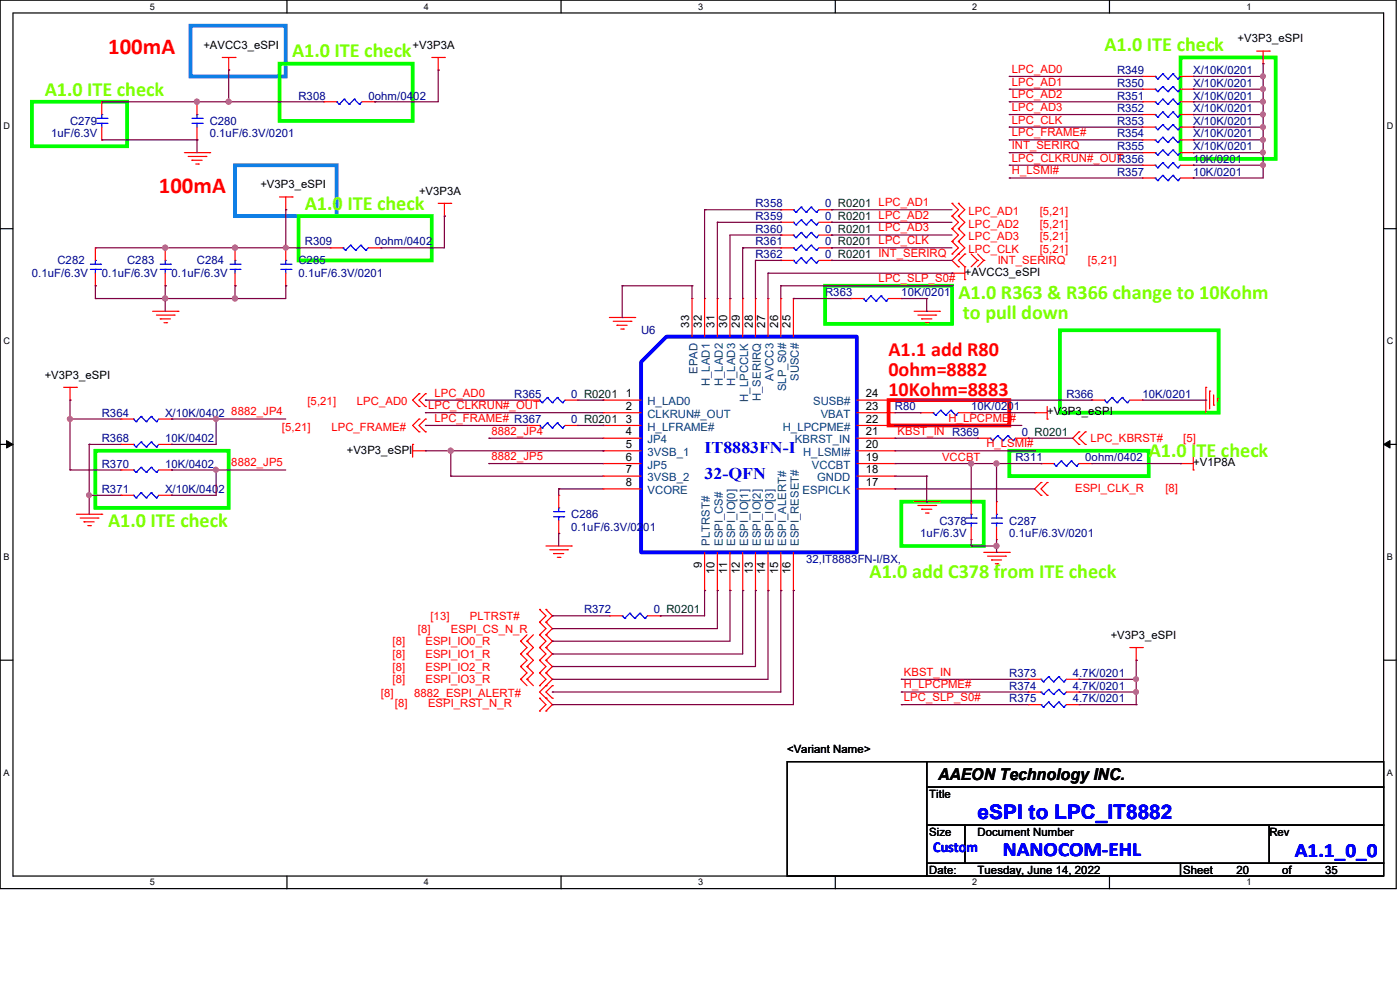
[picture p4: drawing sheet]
<svg xmlns="http://www.w3.org/2000/svg" width="297mm" height="210mm" viewBox="0 0 297 210" stroke-linecap="round" stroke-linejoin="round" font-family="sans-serif">
<path d="M0 0h296.2v188.5h-296.2zM2.8 2.8h290.7v183h-290.7z" fill="none" stroke="#000" stroke-width=".25"/>
<g fill="#fff">
<path d="M31.8 .3h1.1v2.2h-1.1z"/>
<path d="M31.8 186.1h1.1v2.2h-1.1z"/>
</g>
<path d="M60.9 0v2.8M60.9 185.8v2.8" fill="none" stroke="#000" stroke-width=".25"/>
<g fill="#fff">
<path d="M89.9 .3h1.1v2.2h-1.1z"/>
<path d="M89.9 186.1h1.1v2.2h-1.1z"/>
</g>
<path d="M119 0v2.8M119 185.8v2.8" fill="none" stroke="#000" stroke-width=".25"/>
<g fill="#fff">
<path d="M148.1 .3h1v2.2h-1z"/>
<path d="M148.1 186.1h1v2.2h-1z"/>
</g>
<path d="M177.2 0v2.8M177.2 185.8v2.8" fill="none" stroke="#000" stroke-width=".25"/>
<g fill="#fff">
<path d="M206.2 .3h1.1v2.2h-1.1z"/>
<path d="M206.2 186.1h1.1v2.2h-1.1z"/>
</g>
<path d="M235.4 0v2.8M235.4 185.8v2.8" fill="none" stroke="#000" stroke-width=".25"/>
<g fill="#fff">
<path d="M264.4 .3h1.1v2.2h-1.1z"/>
<path d="M264.4 186.1h1.1v2.2h-1.1z"/>
<path d="M.7 25.6h1.4v2.1h-1.4z"/>
<path d="M294.2 25.6h1.4v2.1h-1.4z"/>
<path d="M.7 71.4h1.4v2.1h-1.4z"/>
<path d="M294.2 71.4h1.4v2.1h-1.4z"/>
</g>
<path d="M0 48.5h2.8M293.5 48.5h2.7" fill="none" stroke="#000" stroke-width=".25"/>
<g fill="#fff">
<path d="M.7 117.1h1.3v2.2h-1.3z"/>
<path d="M294.2 117.1h1.3v2.2h-1.3z"/>
</g>
<path d="M0 94.3h2.8M293.5 94.3h2.7" fill="none" stroke="#000" stroke-width=".25"/>
<path d="M1.4 93.5l1.4 .8-1.4 .7zM293.5 94.3l1.4-.8v1.5z" fill="#000" stroke="#000" stroke-width=".21"/>
<g fill="#fff">
<path d="M.7 162.9h1.3v2.1h-1.3z"/>
<path d="M294.2 162.9h1.3v2.1h-1.3z"/>
</g>
<path d="M0 140h2.8M293.5 140h2.7M167 161.6h29.6v24.2h-29.6zM196.6 161.6h96.9v5.4h-96.9zM196.6 167h96.9v8h-96.9zM196.6 175h8.1v8.1h-8.1zM204.7 175h64.6v8.1h-64.6zM269.3 175h24.2v8.1h-24.2zM196.6 183.1h53.8v2.7h-53.8zM250.4 183.1h43.1v2.7h-43.1z" fill="none" stroke="#000" stroke-width=".25"/>
<path d="M40.4 5.5h20.2v10.7h-20.2zM49.9 35.1h21.5v10.7h-21.5z" fill="none" stroke="#0080ff" stroke-width=".8"/>
<path d="M188.5 84.9h25.6v5.4h-25.6z" fill="none" stroke="#f00" stroke-width=".8"/>
<path d="M59.3 13.5h28.2v12.2h-28.2zM250.4 12.2h20.2v21.5h-20.2zM6.8 21.6h20.2v9.4h-20.2zM63.3 45.8h28.3v9.4h-28.3zM175 60.6h27v8.1h-27zM224.9 70.1h33.6v17.4h-33.6zM20.2 95.6h28.3v12.1h-28.3zM214.1 95.6h29.6v5.4h-29.6zM191.2 106.4h17.5v9.4h-17.5z" fill="none" stroke="#0f0" stroke-width=".8"/>
<g fill="none" stroke="#f00" stroke-width=".25">
<path d="M47.2 12.2h2.7M48.5 14.9h.1M48.5 12.2v2.7M49.9 12.2h.1M91.6 12.2h2.7M93 14.9h.1M93 12.2v2.7M94.3 12.2h.1M242.4 18.9h.1M242.4 16.2h.1M242.4 18.9h2.7M242.4 16.2h2.7"/>
<path d="M250.4 18.9h2.8M250.4 16.2h2.8M253.2 18.9h.1M253.2 16.2h.1M266.6 10.8h2.7M268 13.5h.1M268 10.8v2.7M269.3 10.8h.1M21.6 29.7h.1M21.6 21.6h.1M21.6 21.6v2.7M21.6 27v2.7"/>
<path d="M39.1 32.4h5.4M39.9 33.2h3.8M40.7 34h.1M40.7 34h2.2M41.5 34.8h.6M41.8 29.7h.1M41.8 21.6h.1M41.8 21.6v2.7M41.8 27v2.7M42.1 34.8h.1M43.7 33.2h.1M44.5 32.4h.1"/>
<path d="M68.7 21.6h.1M68.7 21.6h2.7M76.8 21.6h2.7M79.5 21.6h.1M242.4 37.8h.1M242.4 24.3h.1M242.4 35.1h.1M242.4 27h.1M242.4 32.4h.1M242.4 21.6h.1M242.4 29.7h.1M242.4 32.4h2.7"/>
<path d="M242.4 37.8h2.7M242.4 24.3h2.7M242.4 35.1h2.7M242.4 27h2.7M242.4 21.6h2.7M242.4 29.7h2.7M250.4 32.4h2.8M250.4 37.8h2.8M250.4 24.3h2.8M250.4 35.1h2.8M250.4 27h2.8M250.4 21.6h2.8"/>
<path d="M250.4 29.7h2.8M253.2 37.8h.1M253.2 24.3h.1M253.2 35.1h.1M253.2 27h.1M253.2 32.4h.1M253.2 21.6h.1M253.2 29.7h.1M20.2 52.6h.1M20.2 52.6v2.6M20.2 58v2.6M35.1 52.6h.1"/>
<path d="M35.1 52.6v2.6M35.1 58v2.6M49.9 52.6h.1M49.9 52.6v2.6M49.9 58v2.6M59.3 41.8h2.7M60.6 44.5h.1M60.6 52.6h.1M60.6 41.8v2.7M60.6 52.6v2.6M60.6 58v2.6M62 41.8h.1"/>
<path d="M70.1 52.6h.1M70.1 52.6h2.7M78.1 52.6h2.7M80.8 52.6h.1M93 43.1h2.6M94.3 45.8h.1M94.3 43.1v2.7M95.6 43.1h.1M165.7 47.2h.1M165.7 49.9h.1M165.7 52.6h.1M165.7 44.5h.1"/>
<path d="M165.7 55.2h.1M165.7 47.2h2.6M165.7 49.9h2.6M165.7 52.6h2.6M165.7 44.5h2.6M165.7 55.2h2.6M173.7 47.2h2.7M173.7 49.9h2.7M173.7 52.6h2.7M173.7 44.5h2.7M173.7 55.2h2.7M176.4 47.2h.1"/>
<path d="M176.4 49.9h.1M176.4 52.6h.1M176.4 44.5h.1M176.4 55.2h.1M202 58h.1M202 51.2h.1M202 53.9h.1M202 48.5h.1M202 45.8h.1M202 43.1h.1M202 58h2.7M202 43.1l1.3 1.4-1.3 1.3"/>
<path d="M202 48.5l1.3 1.4-1.3 1.3M202 45.8l1.3 1.4-1.3 1.3M202 51.2l1.3 1.4-1.3 1.3M203.3 53.9h.1M203.3 56.6h.1M203.3 51.2h.1M203.3 48.5h.1M203.3 45.8h.1M203.3 43.1h.1M203.3 45.8l1.4 1.4-1.4 1.3M203.3 48.5l1.4 1.4-1.4 1.3M203.3 43.1l1.4 1.4-1.4 1.3"/>
<path d="M203.3 53.9l-1.3 1.3 1.3 1.4M203.3 51.2l1.4 1.4-1.4 1.3M204.7 59.3h.1M204.7 56.6h.1M204.7 53.9h.1M204.7 56.6v2.7M204.7 53.9l-1.4 1.3 1.4 1.4M206 53.9l1.4 1.3M207.4 55.2h.1M207.4 55.2l-1.4 1.4M207.4 53.9l1.3 1.3M208.7 55.2h.1"/>
<path d="M208.7 55.2l-1.3 1.4M20.2 60.6h.1M32.4 66h5.4M33.2 66.8h3.8M34 67.6h.1M34 67.6h2.2M34.8 68.5h.5M35.1 60.6h.1M35.3 68.5h.1M37 66.8h.1M37.8 66h.1M49.9 60.6h.1"/>
<path d="M60.6 60.6h.1M129.3 67.4h5.4M130.1 68.2h3.8M130.9 69h.1M130.9 69h2.2M131.7 69.8h.5M132.2 69.8h.1M133.9 68.2h.1M134.7 67.4h.1M146.8 63.3h.1M146.8 63.3v8.1M149.5 63.3h.1"/>
<path d="M149.5 63.3v8.1M152.2 63.3h.1M152.2 63.3v8.1M154.9 63.3h.1M154.9 63.3v8.1M157.6 63.3h.1M157.6 63.3v8.1M160.3 63.3h.1M160.3 63.3v8.1M162.9 63.3h.1M162.9 63.3v8.1M165.7 63.3h.1"/>
<path d="M165.7 63.3v8.1M168.3 63.3h.1M168.3 63.3v8.1M180.5 63.3h.1M180.5 63.3h2.6M188.5 63.3h2.7M191.2 63.3h.1M193.9 66h5.4M194.7 66.8h3.8M195.5 67.6h.1M195.5 67.6h2.2M196.3 68.5h.6"/>
<path d="M196.9 68.5h.1M198.5 66.8h.1M199.3 66h.1M13.5 82.2h2.7M14.9 84.9h.1M14.9 82.2v2.7M16.2 82.2h.1M25.7 94.3h.1M25.7 99.7h.1M25.7 88.9h.1M25.7 94.3h2.6M25.7 99.7h2.6"/>
<path d="M25.7 88.9h2.6M33.7 94.3h2.7M33.7 99.7h2.7M33.7 88.9h2.7M36.4 94.3h.1M36.4 99.7h.1M36.4 88.9h.1M87.5 94.3h.1M87.5 95.6h2.8M87.5 94.3v2.7M88.9 83.5h.1M88.9 86.2h.1"/>
<path d="M88.9 88.9h.1M88.9 91.6h.1M88.9 83.5l-1.4 1.4 1.4 1.3M88.9 88.9l-1.4 1.4 1.4 1.3M90.3 95.6h.1M90.3 83.5h.1M90.3 86.2h.1M90.3 88.9h.1M90.3 91.6h.1M90.3 83.5l-1.4 1.4 1.4 1.3M90.3 88.9l-1.4 1.4 1.4 1.3M111.8 90.3h.1"/>
<path d="M111.8 84.9h.1M111.8 90.3h2.7M111.8 84.9h2.7M119.9 90.3h2.7M119.9 84.9h2.7M122.6 90.3h.1M122.6 84.9h.1M127.9 84.9h.1M127.9 87.5h.1M127.9 90.3h.1M127.9 93h.1M127.9 95.6h.1"/>
<path d="M127.9 98.3h.1M127.9 95.6h8.1M127.9 98.3h8.1M127.9 87.5h8.1M127.9 90.3h8.1M127.9 84.9h8.1M127.9 93h8.1M181.8 95.6h8.1M181.8 98.3h8.1M181.8 87.5h8.1M181.8 90.3h8.1M181.8 84.9h8.1"/>
<path d="M181.8 93h8.1M189.9 84.9h.1M189.9 87.5h.1M189.9 90.3h.1M189.9 93h.1M189.9 95.6h.1M189.9 98.3h.1M195.2 87.5h.1M195.2 87.5h2.8M203.3 87.5h2.7M206 87.5h.1M207.4 93h.1"/>
<path d="M207.4 93h2.7M215.4 93h2.7M218.1 93h.1M219.5 87.5h.1M219.5 87.5h2.7M220.9 98.3h.1M220.9 98.3h2.6M222.2 88.9h.1M222.2 86.2v2.7M228.9 91.6h.1M228.9 94.3h.1M228.9 98.3h2.7"/>
<path d="M228.9 91.6l-1.3 1.4 1.3 1.3M230.3 94.3h.1M230.3 91.6h.1M230.3 91.6l-1.4 1.4 1.4 1.3M231.6 84.9h.1M231.6 98.3h.1M231.6 84.9h2.7M239.7 84.9h2.7M242.4 84.9h.1M250.4 98.3h.1M250.4 98.3h2.8M253.2 99.7h.1"/>
<path d="M253.2 97v2.7M255.8 82.2h.1M255.8 82.2v5.3M256.6 83h.1M256.6 83v3.7M257.5 85.9h.1M257.5 83.8v2.1M258.3 84.6h.1M258.3 84.6v.5M16.2 109.1h5.4M17 109.9h3.8M17.8 110.7h.1"/>
<path d="M17.8 110.7h2.2M18.6 111.5h.6M19.2 111.5h.1M20.8 109.9h.1M21.6 109.1h.1M25.7 105.1h.1M25.7 105.1h2.6M33.7 105.1h2.7M36.4 105.1h.1M115.8 115.8h5.4M116.6 116.6h3.8M117.4 117.4h.1"/>
<path d="M117.4 117.4h2.2M118.2 118.2h.6M118.5 113.2h.1M118.5 105.1h.1M118.5 105.1v2.6M118.5 110.4v2.8M118.8 118.2h.1M120.4 116.6h.1M121.2 115.8h.1M127.9 101h.1M127.9 103.7h.1M127.9 101h8.1"/>
<path d="M127.9 103.7h8.1M149.5 117.2v8.1M152.2 117.2v8.1M154.9 117.2v8.1M157.6 117.2v8.1M160.3 117.2v8.1M162.9 117.2v8.1M165.7 117.2v8.1M168.3 117.2v8.1M181.8 101h8.1M181.8 103.7h8.1M189.9 101h.1"/>
<path d="M189.9 103.7h.1M193.9 106.4h5.4M194.7 107.2h3.8M195.5 108h.1M195.5 108h2.2M196.3 108.8h.6M196.9 108.8h.1M198.5 107.2h.1M199.3 106.4h.1M206 114.5h.1M206 106.4h.1M206 106.4v2.7"/>
<path d="M206 111.8v2.7M208.7 117.2h5.4M209.5 118h3.8M210.4 118.8h.1M210.4 118.8h2.1M211.2 119.6h.5M211.4 114.5h.1M211.4 106.4h.1M211.4 106.4v2.7M211.4 111.8v2.7M211.7 119.6h.1M213.3 118h.1"/>
<path d="M214.1 117.2h.1M220.9 102.4h.1M220.9 105.1h.1M220.9 102.4l-1.4 1.3 1.4 1.4M222.2 105.1h.1M222.2 102.4h.1M222.2 102.4l-1.3 1.3 1.3 1.4M110.4 136h.1M110.4 138.7h.1M110.4 136l1.4 1.4-1.4 1.3M110.4 138.7l1.4 1.4-1.4 1.3M111.8 136h.1"/>
<path d="M111.8 138.7h.1M111.8 134.7l-1.4 1.3M111.8 136l1.4 1.4-1.4 1.3M111.8 138.7l1.4 1.4-1.4 1.3M113.2 134.7l-1.4 1.3M114.5 132h.1M114.5 129.3h.1M114.5 134.7h.1M114.5 137.4h.1M114.5 129.3l1.3 1.3-1.3 1.4M114.5 132l1.3 1.3-1.3 1.4M114.5 134.7l1.3 1.3-1.3 1.4"/>
<path d="M114.5 137.4l1.3 1.3-1.3 1.4M115.8 129.3h.1M115.8 132h.1M115.8 134.7h.1M115.8 137.4h.1M115.8 129.3l1.4 1.3-1.4 1.4M115.8 132l1.4 1.3-1.4 1.4M115.8 134.7l1.4 1.3-1.4 1.4M115.8 137.4l1.4 1.3-1.4 1.4M129.3 130.6h.1M129.3 130.6h2.7M137.4 130.6h2.7"/>
<path d="M140.1 130.6h.1M149.5 125.3h.1M152.2 125.3h.1M154.9 125.3h.1M157.6 125.3h.1M160.3 125.3h.1M162.9 125.3h.1M165.7 125.3h.1M168.3 125.3h.1M239.7 137.4h2.7M241 137.4v2.7M242.4 137.4h.1"/>
<path d="M110.4 141.4h.1M110.4 144.1h.1M110.4 141.4l1.4 1.3-1.4 1.4M110.4 144.1l1.4 1.4M111.8 141.4h.1M111.8 144.1h.1M111.8 141.4l1.4 1.3-1.4 1.4M111.8 144.1l1.4 1.4M114.5 140.1h.1M114.5 142.7h.1M114.5 145.5h.1M114.5 150.8h.1"/>
<path d="M114.5 148.1h.1M114.5 142.7l1.3 1.4-1.3 1.4M114.5 140.1l1.3 1.3-1.3 1.3M114.5 148.1l1.3 1.4-1.3 1.3M115.8 140.1h.1M115.8 142.7h.1M115.8 145.5h.1M115.8 148.1h.1M115.8 150.8h.1M115.8 142.7l1.4 1.4-2.7 2.7 1.3 1.3M115.8 140.1l1.4 1.3-1.4 1.3M115.8 148.1l1.4 1.4-1.4 1.3"/>
<path d="M117.2 145.5h.1M117.2 148.1h.1M117.2 145.5l-1.4 1.3 1.4 1.3M218.1 144.1h.1M218.1 149.5h.1M218.1 146.8h.1M218.1 144.1h2.8M218.1 149.5h2.8M218.1 146.8h2.8M226.2 144.1h2.7M226.2 149.5h2.7M226.2 146.8h2.7"/>
<path d="M228.9 144.1h.1M228.9 149.5h.1M228.9 146.8h.1M241 140.1h.1"/>
</g>
<g fill="none" stroke="#00f" stroke-width=".25">
<path d="M245.1 18.9h.1M245.1 16.2h.1M245.1 18.9l.5 .5M245.1 16.2l.5 .6M245.6 19.4h.1M245.6 16.8h.1M246.7 18.4h.1M246.7 15.7h.1M246.7 18.4l-1.1 1M246.7 18.4l1.1 1M246.7 15.7l-1.1 1.1M246.7 15.7l1.1 1.1"/>
<path d="M247.8 19.4h.1M247.8 16.8h.1M248.8 18.4h.1M248.8 15.7h.1M248.8 18.4l1.1 1M248.8 18.4l-1 1M248.8 15.7l1.1 1.1M248.8 15.7l-1 1.1M249.9 19.4h.1M249.9 16.8h.1M250.4 18.9l-.5 .5M250.4 16.2l-.5 .6"/>
<path d="M20.5 25.1h2.2M20.5 26.2h2.2M21.6 24.3h.1M21.6 26.2h.1M21.6 24.3v.8M21.6 26.2v.8M22.7 25.1h.1M22.7 26.2h.1M40.7 25.1h2.2M40.7 26.2h2.2M41.8 24.3h.1M41.8 26.2h.1"/>
<path d="M41.8 24.3v.8M41.8 26.2v.8M42.9 25.1h.1M42.9 26.2h.1M71.4 21.6h.1M71.4 21.6l.6 .5M72 22.1h.1M73 21h.1M73 21l-1 1.1M73 21l1.1 1.1M74.1 22.1h.1M75.2 21h.1"/>
<path d="M75.2 21l1 1.1M75.2 21l-1.1 1.1M76.2 22.1h.1M76.8 21.6l-.6 .5M245.1 37.8h.1M245.1 24.3h.1M245.1 35.1h.1M245.1 27h.1M245.1 32.4h.1M245.1 21.6h.1M245.1 29.7h.1M245.1 37.8l.5 .5"/>
<path d="M245.1 24.3l.5 .5M245.1 35.1l.5 .5M245.1 27l.5 .5M245.1 32.4l.5 .5M245.1 21.6l.5 .5M245.1 29.7l.5 .5M245.6 38.3h.1M245.6 24.8h.1M245.6 35.6h.1M245.6 27.5h.1M245.6 32.9h.1M245.6 22.1h.1"/>
<path d="M245.6 30.2h.1M246.7 37.2h.1M246.7 23.7h.1M246.7 34.5h.1M246.7 26.5h.1M246.7 31.8h.1M246.7 21h.1M246.7 29.1h.1M246.7 37.2l-1.1 1.1M246.7 37.2l1.1 1.1M246.7 23.7l-1.1 1.1M246.7 23.7l1.1 1.1"/>
<path d="M246.7 34.5l-1.1 1.1M246.7 34.5l1.1 1.1M246.7 26.5l-1.1 1M246.7 26.5l1.1 1M246.7 31.8l-1.1 1.1M246.7 31.8l1.1 1.1M246.7 21l-1.1 1.1M246.7 21l1.1 1.1M246.7 29.1l-1.1 1.1M246.7 29.1l1.1 1.1M247.8 38.3h.1M247.8 24.8h.1"/>
<path d="M247.8 35.6h.1M247.8 27.5h.1M247.8 32.9h.1M247.8 22.1h.1M247.8 30.2h.1M248.8 37.2h.1M248.8 23.7h.1M248.8 34.5h.1M248.8 26.5h.1M248.8 31.8h.1M248.8 21h.1M248.8 29.1h.1"/>
<path d="M248.8 37.2l1.1 1.1M248.8 37.2l-1 1.1M248.8 23.7l1.1 1.1M248.8 23.7l-1 1.1M248.8 34.5l1.1 1.1M248.8 34.5l-1 1.1M248.8 26.5l1.1 1M248.8 26.5l-1 1M248.8 31.8l1.1 1.1M248.8 31.8l-1 1.1M248.8 21l1.1 1.1M248.8 21l-1 1.1"/>
<path d="M248.8 29.1l1.1 1.1M248.8 29.1l-1 1.1M249.9 38.3h.1M249.9 24.8h.1M249.9 35.6h.1M249.9 27.5h.1M249.9 32.9h.1M249.9 22.1h.1M249.9 30.2h.1M250.4 37.8l-.5 .5M250.4 24.3l-.5 .5M250.4 35.1l-.5 .5"/>
<path d="M250.4 27l-.5 .5M250.4 32.4l-.5 .5M250.4 21.6l-.5 .5M250.4 29.7l-.5 .5M19.2 56h2.1M19.2 57.1h2.1M20.2 55.2h.1M20.2 57.1h.1M20.2 55.2v.8M20.2 57.1v.9M21.3 56h.1M21.3 57.1h.1"/>
<path d="M34 56h2.2M34 57.1h2.2M35.1 55.2h.1M35.1 57.1h.1M35.1 55.2v.8M35.1 57.1v.9M36.2 56h.1M36.2 57.1h.1M48.8 56h2.1M48.8 57.1h2.1M49.9 55.2h.1M49.9 57.1h.1"/>
<path d="M49.9 55.2v.8M49.9 57.1v.9M50.9 56h.1M50.9 57.1h.1M59.6 56h2.1M59.6 57.1h2.1M60.6 55.2h.1M60.6 57.1h.1M60.6 55.2v.8M60.6 57.1v.9M61.7 56h.1M61.7 57.1h.1"/>
<path d="M72.8 52.6h.1M72.8 52.6l.5 .5M73.3 53.1h.1M74.4 52h.1M74.4 52l-1.1 1.1M74.4 52l1 1.1M75.4 53.1h.1M76.5 52h.1M76.5 52l1.1 1.1M76.5 52l-1.1 1.1M77.6 53.1h.1M78.1 52.6l-.5 .5"/>
<path d="M168.3 47.2h.1M168.3 49.9h.1M168.3 52.6h.1M168.3 44.5h.1M168.3 55.2h.1M168.3 47.2l.6 .5M168.3 49.9l.6 .5M168.3 52.6l.6 .5M168.3 44.5l.6 .5M168.3 55.2l.6 .6M168.9 47.7h.1M168.9 50.4h.1"/>
<path d="M168.9 53.1h.1M168.9 45h.1M168.9 55.8h.1M170 46.7h.1M170 49.3h.1M170 52h.1M170 43.9h.1M170 54.7h.1M170 46.7l-1.1 1M170 46.7l1 1M170 49.3l-1.1 1.1M170 49.3l1 1.1"/>
<path d="M170 52l-1.1 1.1M170 52l1 1.1M170 43.9l-1.1 1.1M170 43.9l1 1.1M170 54.7l-1.1 1.1M170 54.7l1 1.1M171 47.7h.1M171 50.4h.1M171 53.1h.1M171 45h.1M171 55.8h.1M172.1 46.7h.1"/>
<path d="M172.1 49.3h.1M172.1 52h.1M172.1 43.9h.1M172.1 54.7h.1M172.1 46.7l1.1 1M172.1 46.7l-1.1 1M172.1 49.3l1.1 1.1M172.1 49.3l-1.1 1.1M172.1 52l1.1 1.1M172.1 52l-1.1 1.1M172.1 43.9l1.1 1.1M172.1 43.9l-1.1 1.1"/>
<path d="M172.1 54.7l1.1 1.1M172.1 54.7l-1.1 1.1M173.2 47.7h.1M173.2 50.4h.1M173.2 53.1h.1M173.2 45h.1M173.2 55.8h.1M173.7 47.2l-.5 .5M173.7 49.9l-.5 .5M173.7 52.6l-.5 .5M173.7 44.5l-.5 .5M173.7 55.2l-.5 .6"/>
<path d="M183.1 63.3h.1M183.1 63.3l.6 .6M183.7 63.9h.1M184.7 62.8h.1M184.7 62.8l-1 1.1M184.7 62.8l1.1 1.1M185.8 63.9h.1M186.9 62.8h.1M186.9 62.8l1.1 1.1M186.9 62.8l-1.1 1.1M188 63.9h.1M188.5 63.3l-.5 .6"/>
<path d="M28.3 94.3h.1M28.3 99.7h.1M28.3 88.9h.1M28.3 94.3l.6 .5M28.3 99.7l.6 .5M28.3 88.9l.6 .6M28.9 94.8h.1M28.9 89.5h.1M29.9 93.8h.1M29.9 99.1h.1M29.9 88.3h.1M29.9 93.8l-1 1"/>
<path d="M29.9 93.8l1.1 1M29.9 99.1l-1 1.1M29.9 99.1l1.1 1.1M29.9 88.3l-1 1.2M29.9 88.3l1.1 1.2M31 94.8h.1M31 89.5h.1M32.1 93.8h.1M32.1 99.1h.1M32.1 88.3h.1M32.1 93.8l1.1 1M32.1 93.8l-1.1 1"/>
<path d="M32.1 99.1l1.1 1.1M32.1 99.1l-1.1 1.1M32.1 88.3l1.1 1.2M32.1 88.3l-1.1 1.2M33.2 94.8h.1M33.2 89.5h.1M33.7 94.3l-.5 .5M33.7 99.7l-.5 .5M33.7 88.9l-.5 .6M114.5 90.3h.1M114.5 84.9h.1M114.5 90.3l.5 .5"/>
<path d="M114.5 84.9l.5 .5M115 90.8h.1M115 85.4h.1M116.1 89.7h.1M116.1 84.3h.1M116.1 89.7l-1.1 1.1M116.1 89.7l1.1 1.1M116.1 84.3l-1.1 1.1M116.1 84.3l1.1 1.1M117.2 90.8h.1M117.2 85.4h.1M118.2 89.7h.1"/>
<path d="M118.2 84.3h.1M118.2 89.7l1.1 1.1M118.2 89.7l-1 1.1M118.2 84.3l1.1 1.1M118.2 84.3l-1 1.1M119.3 90.8h.1M119.3 85.4h.1M119.9 90.3l-.6 .5M119.9 84.9l-.6 .5M198 87.5h.1M198 87.5l.5 .6M198.5 88.1h.1"/>
<path d="M199.6 87h.1M199.6 87l-1.1 1.1M199.6 87l1.1 1.1M200.7 88.1h.1M201.7 87h.1M201.7 87l1.1 1.1M201.7 87l-1 1.1M202.8 88.1h.1M203.3 87.5l-.5 .6M210.1 93h.1M210.1 93l.5 .5M210.6 93.5h.1"/>
<path d="M211.7 92.4h.1M211.7 92.4l-1.1 1.1M211.7 92.4l1.1 1.1M212.8 93.5h.1M213.8 92.4h.1M213.8 92.4l1.1 1.1M213.8 92.4l-1 1.1M214.9 93.5h.1M215.4 93l-.5 .5M223.5 98.3h.1M223.5 98.3l.6 .6M224.1 98.9h.1"/>
<path d="M225.1 97.8h.1M225.1 97.8l-1 1.1M225.1 97.8l1.1 1.1M226.2 98.9h.1M227.3 97.8h.1M227.3 97.8l1.1 1.1M227.3 97.8l-1.1 1.1M228.4 98.9h.1M228.9 98.3l-.5 .6M234.3 84.9h.1M234.3 84.9l.5 .5M234.8 85.4h.1"/>
<path d="M235.9 84.3h.1M235.9 84.3l-1.1 1.1M235.9 84.3l1.1 1.1M237 85.4h.1M238.1 84.3h.1M238.1 84.3l1 1.1M238.1 84.3l-1.1 1.1M239.1 85.4h.1M239.7 84.9l-.6 .5M28.3 105.1h.1M28.3 105.1l.6 .5M28.9 100.2h.1"/>
<path d="M28.9 105.6h.1M29.9 104.5h.1M29.9 104.5l-1 1.1M29.9 104.5l1.1 1.1M31 100.2h.1M31 105.6h.1M32.1 104.5h.1M32.1 104.5l1.1 1.1M32.1 104.5l-1.1 1.1M33.2 100.2h.1M33.2 105.6h.1M33.7 105.1l-.5 .5"/>
<path d="M117.4 108.5h2.2M117.4 109.6h2.2M118.5 107.7h.1M118.5 109.6h.1M118.5 107.7v.8M118.5 109.6v.8M119.6 108.5h.1M119.6 109.6h.1M204.9 109.9h2.2M204.9 111h2.2M206 109.1h.1M206 111h.1"/>
<path d="M206 109.1v.8M206 111v.8M207.1 109.9h.1M207.1 111h.1M210.4 109.9h2.1M210.4 111h2.1M211.4 109.1h.1M211.4 111h.1M211.4 109.1v.8M211.4 111v.8M212.5 109.9h.1M212.5 111h.1"/>
<path d="M132 130.6h.1M132 130.6l.5 .6M132.5 131.2h.1M133.6 130.1h.1M133.6 130.1l-1.1 1.1M133.6 130.1l1.1 1.1M134.7 131.2h.1M135.8 130.1h.1M135.8 130.1l1 1.1M135.8 130.1l-1.1 1.1M136.8 131.2h.1M137.4 130.6l-.6 .6"/>
<path d="M220.9 144.1h.1M220.9 149.5h.1M220.9 146.8h.1M220.9 144.1l.5 .6M220.9 149.5l.5 .5M220.9 146.8l.5 .5M221.4 144.7h.1M221.4 150h.1M221.4 147.3h.1M222.5 143.6h.1M222.5 148.9h.1M222.5 146.3h.1"/>
<path d="M222.5 143.6l-1.1 1.1M222.5 143.6l1 1.1M222.5 148.9l-1.1 1.1M222.5 148.9l1 1.1M222.5 146.3l-1.1 1M222.5 146.3l1 1M223.5 144.7h.1M223.5 150h.1M223.5 147.3h.1M224.6 143.6h.1M224.6 148.9h.1M224.6 146.3h.1"/>
<path d="M224.6 143.6l1.1 1.1M224.6 143.6l-1.1 1.1M224.6 148.9l1.1 1.1M224.6 148.9l-1.1 1.1M224.6 146.3l1.1 1M224.6 146.3l-1.1 1M225.7 144.7h.1M225.7 150h.1M225.7 147.3h.1M226.2 144.1l-.5 .6M226.2 149.5l-.5 .5M226.2 146.8l-.5 .5"/>
</g>
<path d="M136 76.8l5.4-5.4h40.4v45.8h-45.8z" fill="none" stroke="#00f" stroke-width=".8"/>
<g fill="none" stroke="#800040" stroke-width=".25">
<path d="M48.5 14.9h.1M48.5 14.9v6.7M93 14.9h.1M93 14.9v6.7h-13.5M214.1 16.2h.1M214.1 18.9h.1M214.1 16.2h28.3M214.1 18.9h28.3M253.2 16.2h.1M253.2 18.9h.1M253.2 16.2h14.8M253.2 18.9h14.8"/>
<path d="M268 13.5h.1M268 16.2h.1M268 18.9h.1M268 13.5v24.3h-14.8M21.6 29.7h.1M21.6 21.6h47.1M21.6 29.7h20.2M41.8 29.7h.1M41.8 21.6h.1M41.8 29.7v2.7M48.5 21.6h.1M79.5 21.6h.1"/>
<path d="M214.1 21.6h.1M214.1 24.3h.1M214.1 29.7h.1M214.1 27h.1M214.1 32.4h.1M214.1 35.1h.1M214.1 37.8h.1M214.1 21.6h28.3M214.1 29.7h28.3M214.1 24.3h28.3M214.1 27h28.3M214.1 32.4h28.3"/>
<path d="M214.1 35.1h28.3M214.1 37.8h28.3M253.2 21.6h.1M253.2 24.3h.1M253.2 27h.1M253.2 29.7h.1M253.2 32.4h.1M253.2 35.1h.1M253.2 37.8h.1M253.2 21.6h14.8M253.2 29.7h14.8M253.2 24.3h14.8"/>
<path d="M253.2 27h14.8M253.2 32.4h14.8M253.2 35.1h14.8M268 21.6h.1M268 24.3h.1M268 27h.1M268 29.7h.1M268 32.4h.1M268 35.1h.1M20.2 52.6h49.9M35.1 52.6h.1M49.9 52.6h.1"/>
<path d="M60.6 44.5h.1M60.6 52.6h.1M60.6 44.5v8.1M80.8 52.6h.1M94.3 45.8h.1M94.3 45.8v6.8h-13.5M149.5 44.5h.1M149.5 44.5v18.8M149.5 44.5h16.2M152.2 47.2h.1M152.2 47.2v16.1M152.2 47.2h13.5"/>
<path d="M157.6 52.6h.1M157.6 52.6h8.1M157.6 52.6v10.7M160.3 55.2h.1M160.3 55.2v8.1M160.3 55.2h5.4M162.9 58h.1M162.9 58v5.3M162.9 58h39.1M165.7 55.2h.1M165.7 49.9h.1M165.7 47.2h.1"/>
<path d="M165.7 44.5h.1M165.7 49.9h-10.8v13.4M176.4 55.2h.1M176.4 52.6h.1M176.4 49.9h.1M176.4 47.2h.1M176.4 44.5h.1M176.4 52.6h25.6M176.4 55.2h25.6M176.4 49.9h25.6M176.4 47.2h25.6M176.4 44.5h25.6"/>
<path d="M202 58h.1M20.2 60.6h.1M20.2 63.3h.1M20.2 60.6v2.7M35.1 60.6h.1M35.1 63.3h.1M35.1 60.6v5.4M49.9 60.6h.1M49.9 63.3h.1M49.9 60.6v2.7M60.6 60.6h.1M60.6 60.6v2.7h-40.4"/>
<path d="M132 67.4h.1M132 60.6h.1M132 60.6v6.8M132 60.6h14.8M146.8 60.6h.1M146.8 60.6v2.7M154.9 63.3h.1M165.7 60.6h.1M165.7 60.6v2.7M165.7 60.6h36.3M168.3 63.3h.1M168.3 63.3h12.2"/>
<path d="M191.2 63.3h5.4M196.6 63.3h.1M196.6 66h.1M196.6 63.3v2.7M202 60.6h.1M14.9 84.9h.1M14.9 88.9h.1M14.9 99.7h.1M14.9 84.9v14.8M14.9 88.9h10.8M14.9 99.7h10.8M18.9 94.3h.1"/>
<path d="M18.9 94.3h6.8M18.9 94.3v14.8M36.4 88.9h.1M36.4 94.3h.1M36.4 99.7h.1M36.4 88.9h24.2M36.4 99.7h24.2M45.8 88.9h.1M45.8 99.7h.1M45.8 88.9v5.4h-9.4M45.8 99.7v5.4h-9.4M90.3 84.9h.1"/>
<path d="M90.3 87.5h.1M90.3 90.3h.1M90.3 84.9h21.5M90.3 87.5h37.6M90.3 90.3h21.5M90.3 95.6h37.6M95.6 95.6h.1M95.6 95.6v5.4M103.7 93h.1M103.7 98.3h.1M103.7 93h24.2M103.7 98.3h24.2"/>
<path d="M122.6 84.9h5.3M122.6 90.3h5.3M127.9 84.9h.1M127.9 90.3h.1M127.9 95.6h.1M189.9 90.3h.1M189.9 84.9h41.7M189.9 93h17.5M189.9 98.3h31M189.9 87.5h5.3M189.9 90.3h26.9M189.9 95.6h29.6"/>
<path d="M195.2 87.5h.1M206 98.3h.1M206 87.5h.1M206 87.5h13.5M206 98.3v8.1M207.4 93h.1M211.4 98.3h.1M211.4 98.3v8.1M218.1 93h.1M218.1 93h9.5M219.5 95.6h.1M220.9 98.3h.1"/>
<path d="M231.6 84.9h.1M231.6 98.3h18.8M242.4 84.9h13.4M250.4 98.3h.1M255.8 84.9h.1M18.9 105.1h.1M18.9 105.1h6.8M36.4 105.1h.1M95.6 101h.1M95.6 101h32.3M118.5 113.2h.1M118.5 103.7h.1"/>
<path d="M118.5 103.7v1.4M118.5 113.2v2.6M118.5 103.7h9.4M189.9 103.7h.1M189.9 103.7h29.6M189.9 101h6.7M196.6 106.4h.1M196.6 101h.1M196.6 101v5.4M206 115.8h.1M206 114.5v1.3M206 115.8h5.4"/>
<path d="M211.4 115.8h.1M211.4 117.2h.1M211.4 114.5v2.7M117.2 130.6h.1M117.2 133.3h.1M117.2 136h.1M117.2 138.7h.1M117.2 130.6h12.1M140.1 130.6h.1M149.5 125.3h.1M149.5 125.3v5.3h-9.4M152.2 125.3h.1"/>
<path d="M152.2 125.3v8h-35M154.9 125.3h.1M154.9 125.3v10.7h-37.7M157.6 125.3h.1M157.6 125.3v13.4h-40.4M160.3 125.3h.1M160.3 125.3v16.1h-43.1M162.9 125.3h.1M162.9 125.3v18.8h-45.7M165.7 125.3h.1M165.7 125.3v21.5h-48.5M168.3 125.3h.1"/>
<path d="M168.3 125.3v24.2h-51.1M117.2 141.4h.1M117.2 144.1h.1M117.2 146.8h.1M117.2 149.5h.1M191.2 144.1h.1M191.2 146.8h.1M191.2 149.5h.1M191.2 144.1h26.9M191.2 146.8h26.9M191.2 149.5h26.9M228.9 144.1h12.1"/>
<path d="M228.9 146.8h12.1M228.9 149.5h12.1M241 144.1h.1M241 140.1h.1M241 146.8h.1M241 149.5h.1M241 140.1v9.4"/>
</g>
<g fill="#f0f" stroke="#f0f" stroke-width=".25">
<circle cx="48.5" cy="21.6" r=".53"/>
<circle cx="41.8" cy="21.6" r=".53"/>
<circle cx="49.8" cy="63.3" r=".53"/>
<circle cx="35" cy="63.3" r=".53"/>
<circle cx="35" cy="52.5" r=".53"/>
<circle cx="49.8" cy="52.5" r=".53"/>
<circle cx="60.6" cy="52.5" r=".51"/>
<circle cx="14.8" cy="88.9" r=".53"/>
<circle cx="45.8" cy="88.9" r=".51"/>
<circle cx="18.9" cy="105.1" r=".51"/>
<circle cx="45.8" cy="99.7" r=".51"/>
<circle cx="267.9" cy="16.2" r=".51"/>
<circle cx="267.9" cy="18.9" r=".51"/>
<circle cx="267.9" cy="21.6" r=".51"/>
<circle cx="267.9" cy="24.3" r=".51"/>
<circle cx="267.9" cy="27" r=".51"/>
<circle cx="267.9" cy="29.7" r=".51"/>
<circle cx="267.9" cy="32.3" r=".51"/>
<circle cx="267.9" cy="35" r=".51"/>
<circle cx="95.6" cy="95.6" r=".53"/>
<circle cx="211.4" cy="115.8" r=".53"/>
<circle cx="241" cy="144.1" r=".51"/>
<circle cx="241" cy="146.8" r=".51"/>
<circle cx="206" cy="98.3" r=".53"/>
<circle cx="211.4" cy="98.3" r=".53"/>
</g>
<g font-size="4.8" fill="#f00">
<text x="22.9" y="11.4">100mA</text>
<text x="33.7" y="41">100mA</text>
</g>
<g font-size="4.3" fill="#80ff00">
<text x="234.3" y="10.8">A1.0 ITE check</text>
<text x="62" y="12.2">A1.0 ITE check</text>
<text x="9.5" y="20.3">A1.0 ITE check</text>
<text x="64.7" y="44.5">A1.0 ITE check</text>
<text x="203.3" y="63.4">A1.0 R363 &amp; R366 change to 10Kohm</text>
<text x="204.3" y="67.6">to pull down</text>
<text x="243.7" y="97">A1.0 ITE check</text>
<text x="22.9" y="111.8">A1.0 ITE check</text>
<text x="184.5" y="122.6">A1.0 add C378 from ITE check</text>
</g>
<g font-size="4.3" fill="#f00">
<text x="188.5" y="75.5">A1.1 add R80</text>
<text x="188.5" y="79.8">0ohm=8882</text>
<text x="188.5" y="84">10Kohm=8883</text>
</g>
<g font-size="4.3" fill="#00f">
<text x="207.4" y="173.6">eSPI to LPC_IT8882</text>
<text x="212.8" y="181.6">NANOCOM-EHL</text>
<text x="274.7" y="181.8">A1.1_0_0</text>
</g>
<g font-size="3.5" fill="#00f">
<text x="149.5" y="96.1">IT8883FN-I</text>
<text x="149.5" y="101.5">32-QFN</text>
</g>
<text font-size="3.5" x="199" y="165.6">AAEON Technology INC.</text>
<text font-size="3.2" fill="#00f" x="197.9" y="180.8">Custom</text>
<g font-size="2.4">
<text x="43.1" y="10.3">+AVCC3_eSPI</text>
<text x="87.5" y="10.3">+V3P3A</text>
<text x="262.6" y="9">+V3P3_eSPI</text>
<text x="55.2" y="40">+V3P3_eSPI</text>
<text x="88.9" y="41.3">+V3P3A</text>
<text x="204.7" y="58.5">+AVCC3_eSPI</text>
<text x="146.2" y="69.5" transform="rotate(-90 146.2 69.5)">33</text>
<text x="148.9" y="69.5" transform="rotate(-90 148.9 69.5)">32</text>
<text x="151.6" y="69.5" transform="rotate(-90 151.6 69.5)">31</text>
<text x="154.3" y="69.5" transform="rotate(-90 154.3 69.5)">30</text>
<text x="157" y="69.5" transform="rotate(-90 157 69.5)">29</text>
<text x="159.7" y="69.5" transform="rotate(-90 159.7 69.5)">28</text>
<text x="162.3" y="69.5" transform="rotate(-90 162.3 69.5)">27</text>
<text x="165.1" y="69.5" transform="rotate(-90 165.1 69.5)">26</text>
<text x="167.7" y="69.5" transform="rotate(-90 167.7 69.5)">25</text>
<text x="9.5" y="80.3">+V3P3_eSPI</text>
<text x="132.8" y="84.3">1</text>
<text x="132.8" y="87">2</text>
<text x="132.8" y="89.7">3</text>
<text x="183.7" y="84.3">24</text>
<text x="183.7" y="87">23</text>
<text x="183.7" y="89.7">22</text>
<text x="222.2" y="88.1">+V3P3_eSPI</text>
<text x="132.8" y="92.4">4</text>
<text x="132.8" y="95">5</text>
<text x="183.7" y="92.4">21</text>
<text x="183.7" y="95">20</text>
<text x="73.6" y="96.2">+V3P3_eSPI</text>
<text x="132.8" y="97.7">6</text>
<text x="132.8" y="100.4">7</text>
<text x="183.7" y="97.7">19</text>
<text x="183.7" y="100.4">18</text>
<text x="253.2" y="98.9">+V1P8A</text>
<text x="132.8" y="103.1">8</text>
<text x="183.7" y="103.1">17</text>
<text x="148.9" y="120.4" transform="rotate(-90 148.9 120.4)">9</text>
<text x="151.6" y="121.8" transform="rotate(-90 151.6 121.8)">10</text>
<text x="154.3" y="121.8" transform="rotate(-90 154.3 121.8)">11</text>
<text x="157" y="121.8" transform="rotate(-90 157 121.8)">12</text>
<text x="159.7" y="121.8" transform="rotate(-90 159.7 121.8)">13</text>
<text x="162.3" y="121.8" transform="rotate(-90 162.3 121.8)">14</text>
<text x="165.1" y="121.8" transform="rotate(-90 165.1 121.8)">15</text>
<text x="167.7" y="121.8" transform="rotate(-90 167.7 121.8)">16</text>
<text x="235.6" y="135.6">+V3P3_eSPI</text>
<text x="167" y="159.8">&lt;Variant Name&gt;</text>
<text x="197.1" y="169.2">Title</text>
<text x="197.1" y="177.2">Size</text>
<text x="207.4" y="177.2">Document Number</text>
<text x="269.3" y="177.2">Rev</text>
<text x="197.1" y="185.3">Date:</text>
<text x="207.4" y="185.3">Tuesday, June 14, 2022</text>
<text x="251" y="185.3">Sheet</text>
<text x="262.3" y="185.3">20</text>
<text x="272" y="185.3">of</text>
<text x="281.1" y="185.3">35</text>
</g>
<g font-size="2.4" fill="#f00">
<text x="214.7" y="15.5">LPC_AD0</text>
<text x="214.7" y="18.2">LPC_AD1</text>
<text x="214.7" y="20.8">LPC_AD2</text>
<text x="214.7" y="23.5">LPC_AD3</text>
<text x="214.7" y="28.9">LPC_FRAME#</text>
<text x="214.7" y="26.2">LPC_CLK</text>
<text x="214.7" y="31.6">INT_SERIRQ</text>
<text x="214.7" y="34.3">LPC_CLKRUN#_OUT</text>
<text x="214.7" y="37">H_LSMI#</text>
<text x="205.5" y="45.6">LPC_AD1</text>
<text x="220.6" y="45.6">[5,21]</text>
<text x="205.5" y="53.7">LPC_CLK</text>
<text x="205.5" y="51">LPC_AD3</text>
<text x="205.5" y="48.3">LPC_AD2</text>
<text x="220.6" y="53.7">[5,21]</text>
<text x="220.6" y="51">[5,21]</text>
<text x="220.6" y="48.3">[5,21]</text>
<text x="186.4" y="59.9">LPC_SLP_S0#</text>
<text x="211.7" y="56.1">INT_SERIRQ</text>
<text x="230.8" y="56.1">[5,21]</text>
<text x="49.1" y="88.1">8882_JP4</text>
<text x="65.2" y="86">[5,21]</text>
<text x="75.7" y="86">LPC_AD0</text>
<text x="90.8" y="86.8">LPC_CLKRUN#_OUT</text>
<text x="92.2" y="84.1">LPC_AD0</text>
<text x="92.2" y="89.5">LPC_FRAME# R367</text>
<text x="201.2" y="89.5">H_LPCPME#</text>
<text x="59.8" y="91.4">[5,21]</text>
<text x="70.3" y="91.4">LPC_FRAME#</text>
<text x="104.3" y="92.2">8882_JP4</text>
<text x="190.4" y="92.2">KBST_IN R369</text>
<text x="209.3" y="94.9">H_LSMI#</text>
<text x="231.4" y="93.8">LPC_KBRST#</text>
<text x="251" y="93.8">[5]</text>
<text x="49.1" y="98.9">8882_JP5</text>
<text x="104.3" y="97.6">8882_JP5</text>
<text x="199.9" y="97.8">VCCBT</text>
<text x="228.1" y="104.3">ESPI_CLK_R</text>
<text x="247.2" y="104.3">[8]</text>
<text x="91.3" y="131.5">[13]</text>
<text x="99.7" y="131.5">PLTRST#</text>
<text x="83.3" y="136.9">[8]</text>
<text x="88.6" y="134.2">[8]</text>
<text x="90.3" y="136.9">ESPI_IO0_R</text>
<text x="95.6" y="134.2">ESPI_CS_N_R</text>
<text x="83.3" y="139.6">[8]</text>
<text x="83.3" y="142.3">[8]</text>
<text x="90.3" y="139.6">ESPI_IO1_R</text>
<text x="90.3" y="142.3">ESPI_IO2_R</text>
<text x="191.8" y="143.3">KBST_IN</text>
<text x="80.8" y="147.9">[8]</text>
<text x="83.3" y="144.9">[8]</text>
<text x="87.8" y="147.9">8882_ESPI_ALERT#</text>
<text x="90.3" y="144.9">ESPI_IO3_R</text>
<text x="191.8" y="146.1">H_LPCPME#</text>
<text x="191.8" y="148.7">LPC_SLP_S0#</text>
<text x="83.8" y="150.1">[8]</text>
<text x="90.8" y="150.1">ESPI_RST_N_R</text>
</g>
<g font-size="2.4" fill="#000080">
<text x="237" y="15.7">R349</text>
<text x="253.1" y="15.7">X/10K/0201</text>
<text x="63.3" y="21.1">R308</text>
<text x="78.1" y="21.1">0ohm/0402</text>
<text x="237" y="18.4">R350</text>
<text x="237" y="23.8">R352</text>
<text x="237" y="21.1">R351</text>
<text x="253.1" y="18.4">X/10K/0201</text>
<text x="253.1" y="23.8">X/10K/0201</text>
<text x="253.1" y="21.1">X/10K/0201</text>
<text x="10.8" y="29.2">1uF/6.3V</text>
<text x="14.9" y="26.5">C279</text>
<text x="44.5" y="26.5">C280</text>
<text x="44.5" y="29.2">0.1uF/6.3V/0201</text>
<text x="237" y="26.5">R353</text>
<text x="237" y="29.2">R354</text>
<text x="253.1" y="26.5">X/10K/0201</text>
<text x="253.1" y="29.2">X/10K/0201</text>
<text x="237" y="34.6">R356</text>
<text x="237" y="31.9">R355</text>
<text x="253.1" y="34.6">10K/0201</text>
<text x="253.1" y="31.9">X/10K/0201</text>
<text x="237" y="37.3">R357</text>
<text x="253.1" y="37.3">10K/0201</text>
<text x="160.3" y="46.7">R359</text>
<text x="160.3" y="44">R358</text>
<text x="175" y="46.7">0 R0201 LPC_AD2</text>
<text x="175" y="44">0 R0201 LPC_AD1</text>
<text x="64.7" y="52.1">R309</text>
<text x="79.5" y="52.1">0ohm/0402</text>
<text x="160.3" y="49.4">R360</text>
<text x="160.3" y="52.1">R361</text>
<text x="175" y="49.4">0 R0201 LPC_AD3</text>
<text x="175" y="52.1">0 R0201 LPC_CLK</text>
<text x="6.8" y="58.8">0.1uF/6.3V</text>
<text x="12.2" y="56.1">C282</text>
<text x="21.6" y="58.8">0.1uF/6.3V</text>
<text x="27" y="56.1">C283</text>
<text x="36.4" y="58.8">0.1uF/6.3V</text>
<text x="41.8" y="56.1">C284</text>
<text x="63.3" y="56.1">C285</text>
<text x="63.3" y="58.8">0.1uF/6.3V/0201</text>
<text x="160.3" y="54.8">R362</text>
<text x="175" y="54.8">0 R0201 INT_SERIRQ</text>
<text x="175" y="62.8">R363</text>
<text x="191.2" y="62.8">10K/0201</text>
<text x="136" y="70.9">U6</text>
<text x="21.6" y="88.4">R364</text>
<text x="35" y="88.4">X/10K/0402</text>
<text x="109.1" y="84.4">R365</text>
<text x="121.2" y="89.7">0 R0201</text>
<text x="121.2" y="84.4">0 R0201</text>
<text x="189.9" y="87.1">R80</text>
<text x="206" y="87.1">10K/0201</text>
<text x="226.2" y="84.4">R366</text>
<text x="242.4" y="84.4">10K/0201</text>
<text x="21.6" y="93.8">R368</text>
<text x="35" y="93.8">10K/0402</text>
<text x="216.8" y="92.5">0 R0201</text>
<text x="21.6" y="99.2">R370</text>
<text x="35" y="99.2">10K/0402</text>
<text x="215.4" y="97.8">R311</text>
<text x="230.3" y="97.8">0ohm/0402</text>
<text x="21.6" y="104.6">R371</text>
<text x="35" y="104.6">X/10K/0402</text>
<text x="121.2" y="109.9">C286</text>
<text x="121.2" y="112.6">0.1uF/6.3V/0201</text>
<text x="199.3" y="111.3">C378</text>
<text x="214.1" y="111.3">C287</text>
<text x="171" y="119.4">32,IT8883FN-I/BX,</text>
<text x="195.2" y="114">1uF/6.3V</text>
<text x="214.1" y="114">0.1uF/6.3V/0201</text>
<text x="123.9" y="130.1">R372</text>
<text x="138.7" y="130.1">0 R0201</text>
<text x="214.1" y="143.6">R373</text>
<text x="227.6" y="143.6">4.7K/0201</text>
<text x="214.1" y="149">R375</text>
<text x="214.1" y="146.3">R374</text>
<text x="227.6" y="149">4.7K/0201</text>
<text x="227.6" y="146.3">4.7K/0201</text>
</g>
<g font-size="2.4" fill="#004080">
<text x="148" y="79.3" transform="rotate(-90 148 79.3)">EPAD</text>
<text x="150.6" y="81.9" transform="rotate(-90 150.6 81.9)">H_LAD1</text>
<text x="153.3" y="81.9" transform="rotate(-90 153.3 81.9)">H_LAD2</text>
<text x="156" y="81.9" transform="rotate(-90 156 81.9)">H_LAD3</text>
<text x="164.1" y="80.8" transform="rotate(-90 164.1 80.8)">AVCC3</text>
<text x="166.8" y="83" transform="rotate(-90 166.8 83)">SLP_S0#</text>
<text x="169.5" y="80.8" transform="rotate(-90 169.5 80.8)">SUSC#</text>
<text x="137.4" y="86">H_LAD0</text>
<text x="137.4" y="88.6">CLKRUN#_OUT</text>
<text x="158.7" y="85.3" transform="rotate(-90 158.7 85.3)">H_LPCCLK</text>
<text x="161.4" y="85.1" transform="rotate(-90 161.4 85.1)">H_SERIRQ</text>
<text x="172.5" y="86">SUSB#</text>
<text x="174.1" y="88.6">VBAT</text>
<text x="137.4" y="91.4">H_LFRAME#</text>
<text x="137.4" y="94.1">JP4</text>
<text x="166.1" y="91.4">H_LPCPME#</text>
<text x="168.7" y="94.1">KBRST_IN</text>
<text x="137.4" y="96.7">3VSB_1</text>
<text x="137.4" y="99.4">JP5</text>
<text x="170.4" y="96.7">H_LSMI#</text>
<text x="172.3" y="99.4">VCCBT</text>
<text x="137.4" y="102.1">3VSB_2</text>
<text x="137.4" y="104.8">VCORE</text>
<text x="170.3" y="104.8">ESPICLK</text>
<text x="173.4" y="102.1">GNDD</text>
<text x="150.6" y="115.8" transform="rotate(-90 150.6 115.8)">PLTRST#</text>
<text x="153.3" y="115.8" transform="rotate(-90 153.3 115.8)">ESPI_CS#</text>
<text x="156" y="115.8" transform="rotate(-90 156 115.8)">ESPI_IO[0]</text>
<text x="158.7" y="115.8" transform="rotate(-90 158.7 115.8)">ESPI_IO[1]</text>
<text x="161.4" y="115.8" transform="rotate(-90 161.4 115.8)">ESPI_IO[2]</text>
<text x="164.1" y="115.8" transform="rotate(-90 164.1 115.8)">ESPI_IO[3]</text>
<text x="166.8" y="115.8" transform="rotate(-90 166.8 115.8)">ESPI_ALERT#</text>
<text x="169.5" y="115.8" transform="rotate(-90 169.5 115.8)">ESPI_RESET#</text>
</g>
<g font-size="1.9">
<text x="31.8" y="2">5</text>
<text x="89.9" y="2">4</text>
<text x="148.1" y="2">3</text>
<text x="206.2" y="2">2</text>
<text x="264.4" y="2">1</text>
<text x=".7" y="27.3">D</text>
<text x="294.2" y="27.3">D</text>
<text x=".7" y="73.1">C</text>
<text x="294.2" y="73.1">C</text>
<text x=".7" y="118.8">B</text>
<text x="294.2" y="118.8">B</text>
<text x=".7" y="164.6">A</text>
<text x="294.2" y="164.6">A</text>
<text x="31.8" y="187.8">5</text>
<text x="89.9" y="187.8">4</text>
<text x="148.1" y="187.8">3</text>
<text x="206.2" y="187.8">2</text>
<text x="264.4" y="187.8">1</text>
</g>
</svg>
